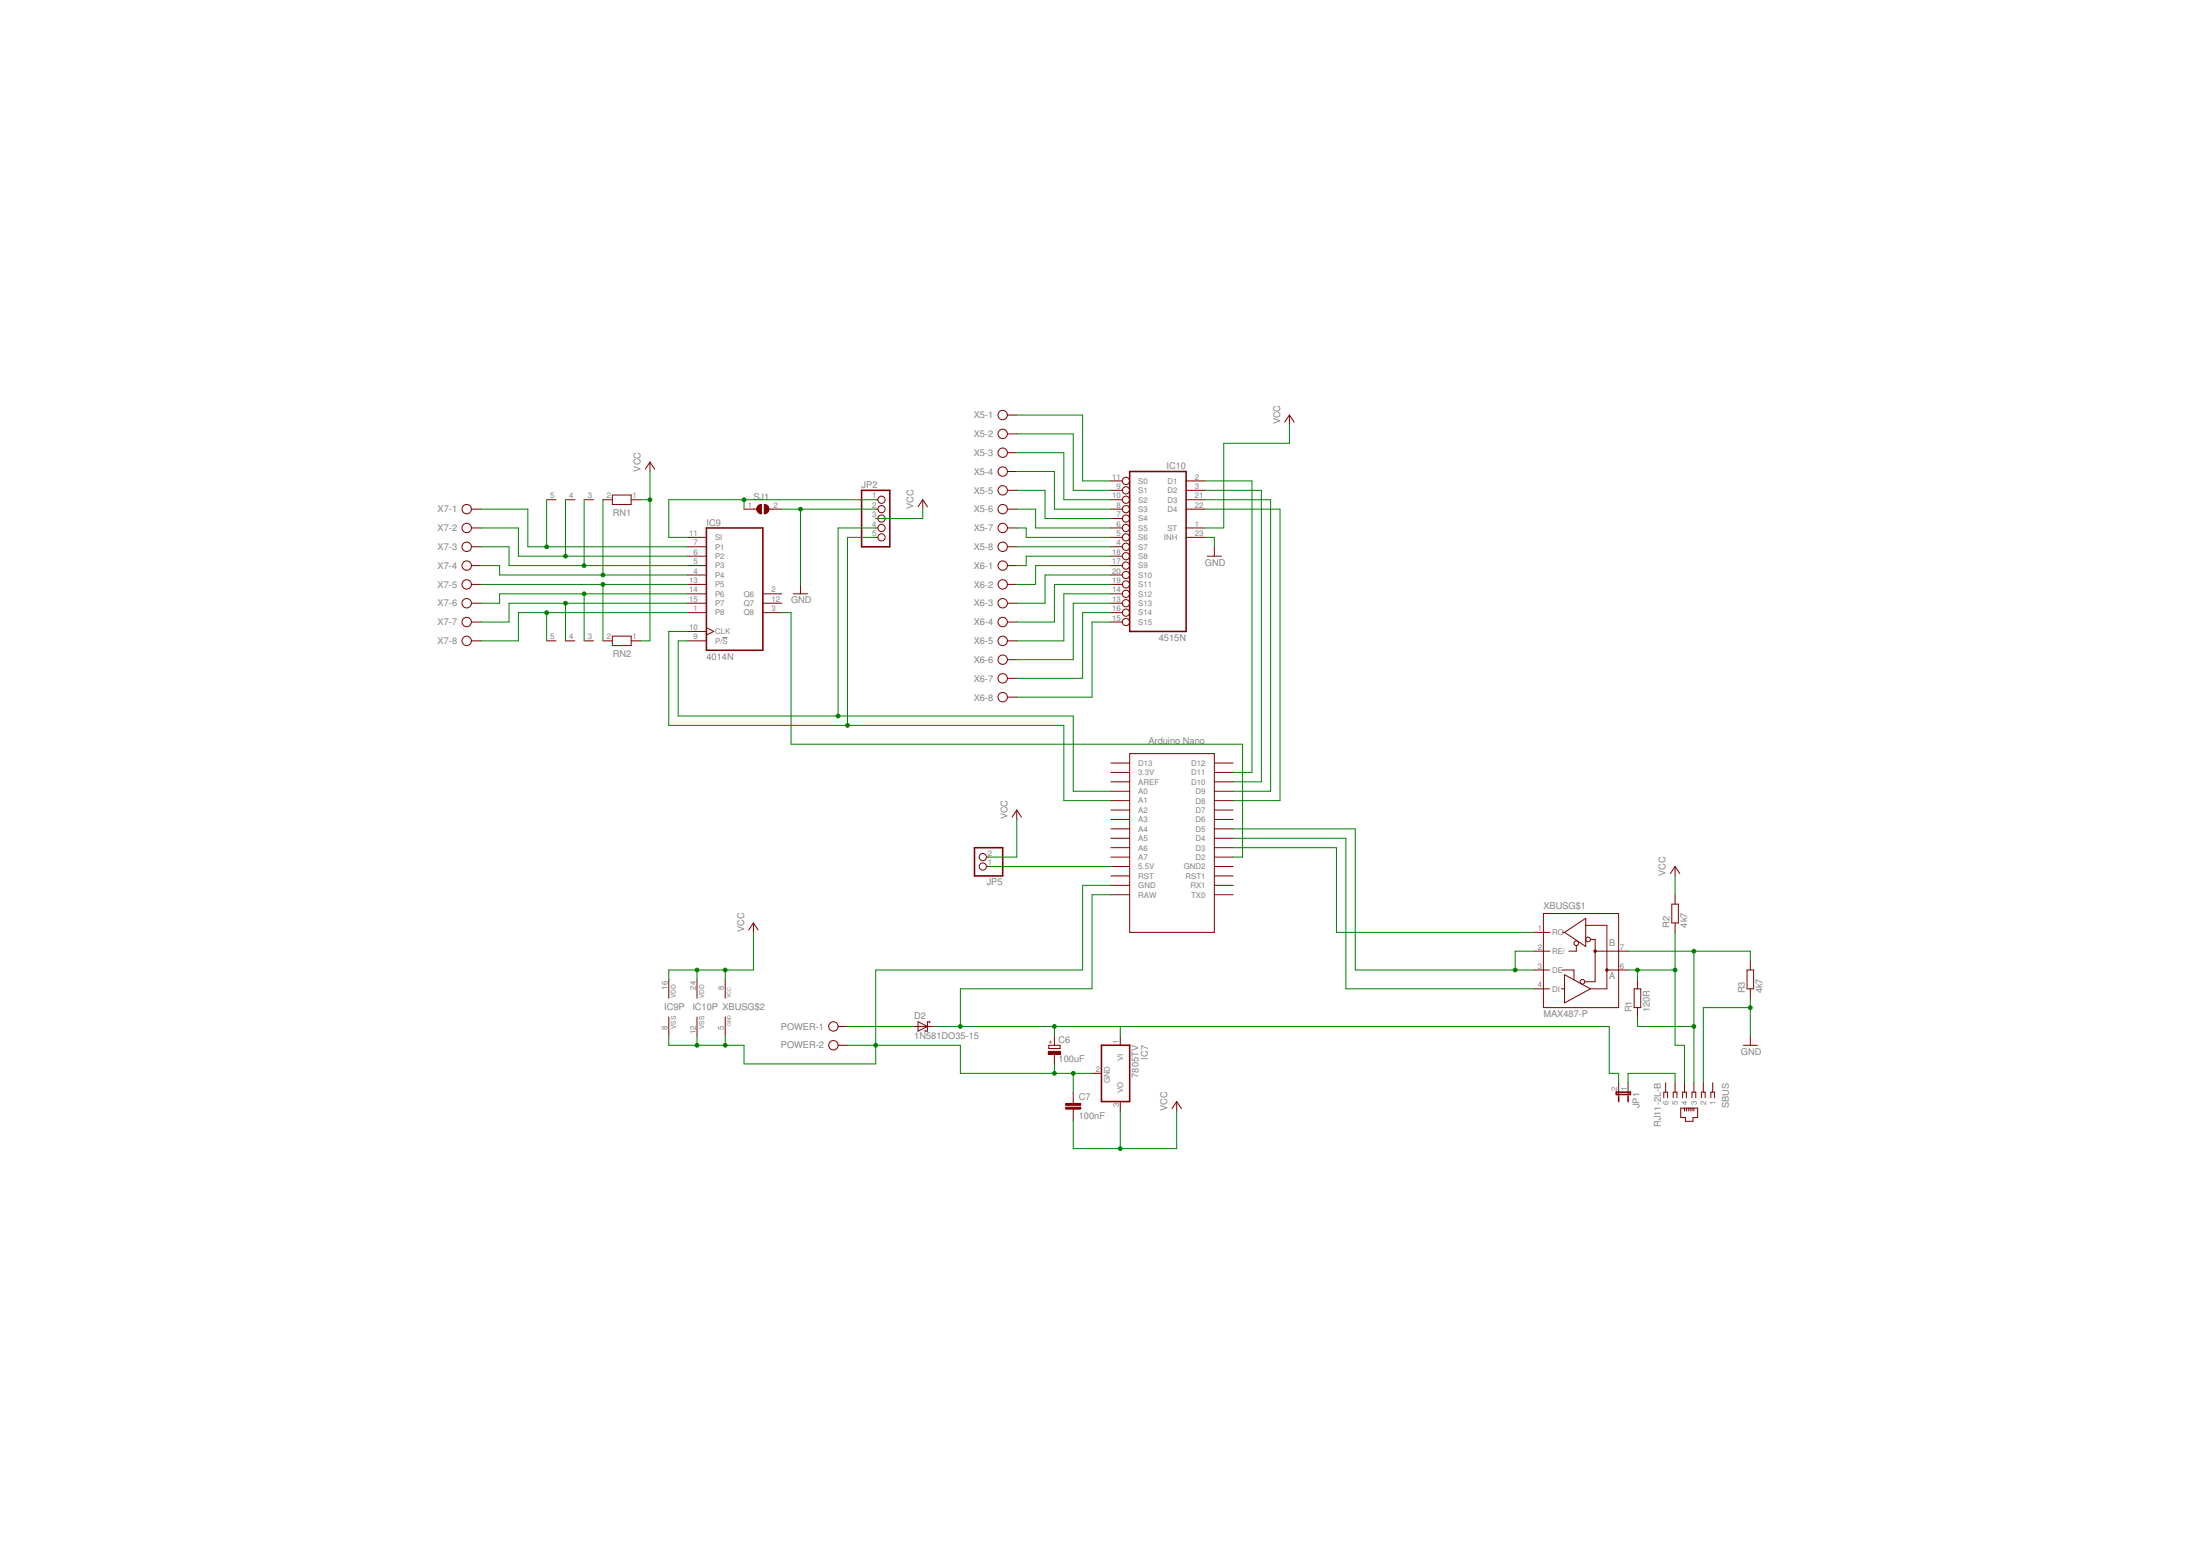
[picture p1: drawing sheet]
<svg xmlns="http://www.w3.org/2000/svg" width="297mm" height="210mm" viewBox="0 0 297 210" stroke-linecap="round" stroke-linejoin="round" font-family="sans-serif">
<path d="M97.5 86.1h.7" fill="none" stroke="#808080" stroke-width=".14"/>
<g fill="none" stroke="#800000" stroke-width=".14">
<path d="M136 56h1.3M136 58.6h1.3M174.1 56l.6 1M174.1 56l-.6 1M174.1 56v1.3M63.6 71.3h1.3M63.6 73.8h1.3M63.6 68.7h1.3M63.6 76.3h1.3M63.6 78.9h1.3M73.8 67.5h1.3M76.3 67.5h1.3"/>
<path d="M78.9 67.5h1.2M81.4 67.5h1.3M82.7 66.8h2.5v1.3h-2.5zM85.2 67.5h1.3M87.8 62.4l.6 .9M87.8 62.4l-.7 .9M87.8 62.4v1.2M92.8 73.8h2.6M92.8 72.5h2.6M92.8 76.3h2.6M92.8 75.1h2.6M92.8 78.9h2.6"/>
<path d="M92.8 77.6h2.6M100.5 68.7h1.7M103.8 68.7h1.7M108.1 78.9v1.3M118.2 71.3h.3M118.2 72.5h.3M118.2 70h.3M118.2 68.7h.3M118.2 67.5h.3M124.6 67.5l.6 .9M124.6 67.5l-.6 .9M124.6 67.5v1.2"/>
<path d="M136 71.3h1.3M136 66.2h1.3M136 73.8h1.3M136 68.7h1.3M136 76.3h1.3M136 78.9h1.3M136 61.1h1.3M136 63.6h1.3M150 71.3h1.5M150 64.9h1.5M150 66.2h1.5M150 73.8h1.5"/>
<path d="M150 72.5h1.5M150 70h1.5M150 68.7h1.5M150 67.5h1.5M150 76.3h1.5M150 75.1h1.5M150 78.9h1.5M150 77.6h1.5M160.1 71.3h2.6M160.1 64.9h2.6M160.1 66.2h2.6M160.1 72.5h2.6"/>
<path d="M160.1 68.7h2.6M160.1 67.5h2.6M163 75.1h1.9M164 73.8v1.3M63.6 81.4h1.3M63.6 84h1.3M63.6 86.5h1.3M73.8 86.5h1.3M76.3 86.5h1.3M78.9 86.5h1.2M81.4 86.5h1.3M82.7 85.9h2.5v1.2h-2.5z"/>
<path d="M85.2 86.5h1.3M92.8 81.4h2.6M92.8 80.2h2.6M92.8 82.7h2.6M92.8 86.5h2.6M92.8 85.2h2.6M95.4 84.7l1 .5-1 .5M103 81.4h2.5M103 80.2h2.5M103 82.7h2.5M107.1 80.2h1.9M136 81.4h1.3"/>
<path d="M136 84h1.3M136 86.5h1.3M136 89h1.3M136 91.6h1.3M136 94.1h1.3M150 81.4h1.5M150 80.2h1.5M150 84h1.5M150 82.7h1.5M133.2 117h.3M133.2 115.7h.3M137.3 109.3l.6 1"/>
<path d="M137.3 109.3l-.6 1M137.3 109.3v1.3M150 104.3h2.5M150 105.5h2.5M150 119.5h2.5M150 118.2h2.5M150 117h2.5M150 115.7h2.5M150 114.4h2.5M150 113.2h2.5M150 111.9h2.5M150 110.6h2.5"/>
<path d="M150 109.3h2.5M150 108.1h2.5M150 106.8h2.5M150 103h2.5M152.5 101.7h11.5v24.2h-11.5zM164 104.3h2.5M164 105.5h2.5M164 119.5h2.5M164 118.2h2.5M164 117h2.5M164 115.7h2.5M164 114.4h2.5"/>
<path d="M164 113.2h2.5M164 111.9h2.5M164 110.6h2.5M164 109.3h2.5M164 108.1h2.5M164 106.8h2.5M164 103h2.5M226.2 117l.6 .9M226.2 117l-.7 .9M226.2 117v1.2M90.3 132.2v2.5M90.3 137.3v2.5"/>
<path d="M94.1 132.2v2.5M94.1 137.3v2.5M97.9 132.2v2.5M97.9 137.3v2.5M101.7 124.6l.7 .9M101.7 124.6l-.6 .9M101.7 124.6v1.3M113.2 138.6h1.2M123.3 138.6h2.6M124 137.9l1.2 .7-1.2 .6zM125.5 138v-.1h-.3v1.3h-.3v-.1M142.4 139.8v1.3"/>
<path d="M150 120.8h2.5M151.3 139.8v1.3M164 120.8h2.5M207.1 125.9h2.2M207.1 128.4h2.2M207.1 130.9h2.1M207.1 133.5h2.1M208.4 123.3h10.1v12.7h-10.1zM210.8 133.5h.4M210.9 130.9h1.6v1.4M211 125.9h.2M211.2 125.9l2.9-1.9v3.8z"/>
<path d="M211.2 131.6l3.5 1.9-3.5 1.9zM212.8 127.6v.8h-1M214.1 124.9h2.9v8.6h-2.3M214.7 126.8h.7v5.7h-1.4M215.4 128.4h4.4M217 130.9h2.8M220.6 133.5h.9v2.5h-.9zM221.1 132.2v1.3M221.1 136v1.3M225.7 122h.9v2.6h-.9zM226.2 120.8v1.2M226.2 124.6v1.3"/>
<path d="M235.9 130.9h.9v2.6h-.9zM236.3 129.7v1.2M236.3 133.5v1.2M236.3 139.8v1.3M113.2 141.1h1.2M141.6 141.1h1.5v.4h-1.5zM142.4 142.3v1.3M144.9 147.4v1.5M144.9 149.7v1.5M147.4 144.9h1.3M151.3 148.7v1.3M158.9 148.7l.6 .9"/>
<path d="M158.9 148.7l-.7 .9M158.9 148.7v1.3M218.5 146.2v1.9M219.8 146.2v1.9M224.6 148.2v-.8h.5v.8M224.9 146.2v1.2M225.9 148.2v-.8h.5v.8M226.2 146.2v1.2M226.9 149.6h2.3v1.3h-.6v.5h-1v-.5h-.7zM227.2 148.2v-.8h.5v.8M227.4 146.2v1.2M227.4 149.6v.4"/>
<path d="M227.7 149.6v.4M227.9 149.6v.4M228.2 149.6v.4M228.5 148.2v-.8h.5v.8M228.5 149.6v.4M228.7 146.2v1.2M228.7 149.6v.4M229.7 148.2v-.8h.5v.8M230 146.2v1.2M231 148.2v-.8h.5v.8M231.2 146.2v1.2M235.4 141.1h1.9"/>
<circle cx="135.4" cy="58.6" r=".64"/>
<circle cx="135.4" cy="56" r=".64"/>
<circle cx="63" cy="68.7" r=".64"/>
<circle cx="63" cy="73.8" r=".64"/>
<circle cx="63" cy="76.3" r=".64"/>
<circle cx="63" cy="78.9" r=".64"/>
<circle cx="63" cy="71.3" r=".64"/>
<circle cx="119" cy="72.5" r=".49"/>
<circle cx="119" cy="68.7" r=".49"/>
<circle cx="119" cy="70" r=".49"/>
<circle cx="119" cy="71.3" r=".49"/>
<circle cx="119" cy="67.5" r=".49"/>
<circle cx="135.4" cy="66.2" r=".64"/>
<circle cx="135.4" cy="73.8" r=".64"/>
<circle cx="135.4" cy="61.1" r=".64"/>
<circle cx="135.4" cy="71.3" r=".64"/>
<circle cx="135.4" cy="76.3" r=".64"/>
<circle cx="135.4" cy="78.9" r=".64"/>
<circle cx="135.4" cy="63.6" r=".64"/>
<circle cx="135.4" cy="68.7" r=".64"/>
<circle cx="152" cy="72.5" r=".49"/>
<circle cx="152" cy="70" r=".49"/>
<circle cx="152" cy="68.7" r=".49"/>
<circle cx="152" cy="66.2" r=".49"/>
<circle cx="152" cy="67.5" r=".49"/>
<circle cx="152" cy="76.3" r=".49"/>
<circle cx="152" cy="73.8" r=".49"/>
<circle cx="152" cy="78.9" r=".49"/>
<circle cx="152" cy="71.3" r=".49"/>
<circle cx="152" cy="75.1" r=".49"/>
<circle cx="152" cy="77.6" r=".49"/>
<circle cx="152" cy="64.9" r=".49"/>
<circle cx="63" cy="81.4" r=".64"/>
<circle cx="63" cy="84" r=".64"/>
<circle cx="63" cy="86.5" r=".64"/>
<circle cx="135.4" cy="81.4" r=".64"/>
<circle cx="135.4" cy="84" r=".64"/>
<circle cx="135.4" cy="86.5" r=".64"/>
<circle cx="135.4" cy="91.6" r=".64"/>
<circle cx="135.4" cy="89" r=".64"/>
<circle cx="135.4" cy="94.1" r=".64"/>
<circle cx="152" cy="80.2" r=".49"/>
<circle cx="152" cy="82.7" r=".49"/>
<circle cx="152" cy="81.4" r=".49"/>
<circle cx="152" cy="84" r=".49"/>
<circle cx="132.7" cy="117" r=".49"/>
<circle cx="132.7" cy="115.7" r=".49"/>
<circle cx="112.5" cy="138.6" r=".64"/>
<circle cx="212.8" cy="127.3" r=".32"/>
<circle cx="213.7" cy="132.5" r=".32"/>
<circle cx="214.4" cy="126.8" r=".32"/>
<circle cx="112.5" cy="141.1" r=".64"/>
</g>
<g fill="none" stroke="#800000" stroke-width=".21">
<path d="M95.4 71.3h7.6v16.5h-7.6zM116.3 66.2h3.8v7.6h-3.8zM152.5 63.6h7.6v21.6h-7.6zM131.6 114.4h3.8v3.8h-3.8zM148.7 141.1h3.8v7.6h-3.8zM218.2 147.4h1.9v.3h-1.9zM218.5 148.1v.6M219.8 148.1v.6"/>
<circle cx="215.4" cy="128.4" r=".13"/>
<circle cx="217" cy="130.9" r=".13"/>
</g>
<g fill="#800000" stroke="#800000" stroke-width=".14">
<path d="M141.5 141.9h1.7v.4h-1.7z"/>
<path d="M143.9 149.5h2v.2h-2z"/>
<path d="M143.9 148.9h2v.3h-2z"/>
</g>
<g fill="#800000" stroke="#800000" stroke-width=".14">
<path d="M103.2 68.1a.64 .64 0 0 1 .6 .6 .64 .64 0 0 1-.6 .7z" fill-rule="evenodd"/>
<path d="M102.4 68.3l.4-.2v1.3a.64 .64 0 0 1-.6-.4 .64 .64 0 0 1 .2-.7z" fill-rule="evenodd"/>
</g>
<g fill="none" stroke="#008000" stroke-width=".14">
<path d="M137.3 58.6h7.6v7.6h5.1M137.3 56h8.9v8.9h3.8M174.1 57.3v2.5h-8.9v11.5h-2.5M64.9 68.7h6.4v5.1h21.5M64.9 71.3h5.1v3.8h22.8M64.9 73.8h3.8v2.5h24.1M64.9 76.3h2.6v1.3h25.3M64.9 78.9h27.9M73.8 67.5v6.3M76.3 67.5v7.6M78.9 67.5v8.8M81.4 67.5v10.1"/>
<path d="M81.4 78.9v7.6M86.5 67.5h1.3M87.8 63.6v22.9h-1.3M100.5 67.5v1.2M105.5 68.7h12.7M108.1 68.7v10.2M118.2 67.5h-27.9v5h2.5M118.2 72.5h-3.8v25.4M118.2 71.3h-5v25.3M124.6 68.7v1.3h-6.4M137.3 63.6h5.1v5.1h7.6M137.3 71.3h1.3v1.2h11.4"/>
<path d="M137.3 68.7h2.5v2.6h10.2M137.3 61.1h6.3v6.4h6.4M137.3 66.2h3.8v3.8h8.9M137.3 73.8h12.7M150 78.9h-7.6v5.1h-5.1M150 77.6h-8.9v3.8h-3.8M150 76.3h-10.2v2.6h-2.5M150 75.1h-11.4v1.2h-1.3M162.7 72.5h1.3v1.3M162.7 68.7h10.1v39.4h-6.3M162.7 67.5h8.9v39.3h-5.1M162.7 66.2h7.6v39.3h-3.8"/>
<path d="M162.7 64.9h6.3v39.4h-2.5M73.8 82.7v3.8M76.3 81.4v5.1M78.9 80.2v6.3M92.8 86.5h-1.2v10.1h53.3v10.2h5.1M92.8 85.2h-2.5v12.7h53.3v10.2h6.4M92.8 82.7h-22.8v3.8h-5.1M92.8 80.2h-25.3v1.2h-2.6M92.8 81.4h-24.1v2.6h-3.8M105.5 82.7h1.3v17.8h61v15.2h-1.3M150 81.4h-5.1v7.6h-7.6M150 82.7h-3.8v8.9h-8.9"/>
<path d="M150 80.2h-6.4v6.3h-6.3M150 84h-2.6v10.1h-10.1M133.5 117h16.5M137.3 110.6v5.1h-3.8M150 119.5h-3.8v11.4h-28v12.7h-17.7v-2.5h-10.2v-1.3M166.5 111.9h16.5v19h24.1M166.5 113.2h15.2v20.3h25.4M166.5 114.4h13.9v11.5h26.7M226.2 118.2v2.6M94.1 130.9v1.3M94.1 139.8v1.3M97.9 130.9v1.3"/>
<path d="M97.9 139.8v1.3M101.7 125.9v5h-11.4v1.3M114.4 138.6h8.9M125.9 138.6h91.4v6.3h1.2v1.3M142.4 138.6v1.2M150 120.8h-2.6v12.7h-17.7v5.1M151.3 138.6v1.2M207.1 128.4h-2.5v2.5M219.8 128.4h16.5v1.3M219.8 130.9h6.4M221.1 137.3v1.3h7.6M221.1 130.9v1.3"/>
<path d="M226.2 125.9v15.2h1.2v5.1M228.7 128.4v17.8M236.3 134.7v5.1M236.3 136h-6.3v10.2M114.4 141.1h15.3v3.8h17.7M142.4 143.6v1.3M144.9 144.9v2.5M151.3 150v5M158.9 150v5h-14v-3.8M219.8 146.2v-1.3h6.4v1.3"/>
</g>
<g fill="#008000" stroke="#008000" stroke-width=".14">
<circle cx="204.6" cy="130.9" r=".25"/>
<circle cx="142.4" cy="144.9" r=".25"/>
<circle cx="144.9" cy="144.9" r=".25"/>
<circle cx="118.2" cy="141.1" r=".25"/>
<circle cx="97.9" cy="141.1" r=".25"/>
<circle cx="94.1" cy="141.1" r=".25"/>
<circle cx="236.3" cy="136" r=".25"/>
<circle cx="108.1" cy="68.7" r=".25"/>
<circle cx="94.1" cy="130.9" r=".25"/>
<circle cx="97.9" cy="130.9" r=".25"/>
<circle cx="87.8" cy="67.5" r=".25"/>
<circle cx="151.3" cy="155" r=".25"/>
<circle cx="113.2" cy="96.6" r=".25"/>
<circle cx="114.4" cy="97.9" r=".25"/>
<circle cx="73.8" cy="73.8" r=".25"/>
<circle cx="76.3" cy="75.1" r=".25"/>
<circle cx="78.9" cy="76.3" r=".25"/>
<circle cx="81.4" cy="77.6" r=".25"/>
<circle cx="81.4" cy="78.9" r=".25"/>
<circle cx="78.9" cy="80.2" r=".25"/>
<circle cx="76.3" cy="81.4" r=".25"/>
<circle cx="73.8" cy="82.7" r=".25"/>
<circle cx="142.4" cy="138.6" r=".25"/>
<circle cx="129.7" cy="138.6" r=".25"/>
<circle cx="221.1" cy="130.9" r=".25"/>
<circle cx="226.2" cy="130.9" r=".25"/>
<circle cx="228.7" cy="128.4" r=".25"/>
<circle cx="228.7" cy="138.6" r=".25"/>
<circle cx="100.5" cy="67.5" r=".25"/>
</g>
<g font-size="1.2" fill="#808080">
<text x="131.5" y="56.5">X5-1</text>
<text x="131.5" y="59">X5-2</text>
<text x="172.8" y="57.3" transform="rotate(-90 172.8 57.3)">VCC</text>
<text x="86.5" y="63.6" transform="rotate(-90 86.5 63.6)">VCC</text>
<text x="116.3" y="65.9">JP2</text>
<text x="131.5" y="61.6">X5-3</text>
<text x="131.5" y="64.1">X5-4</text>
<text x="157.5" y="63.3">IC10</text>
<text x="59.1" y="69.2">X7-1</text>
<text x="59.1" y="71.7">X7-2</text>
<text x="82.7" y="69.6">RN1</text>
<text x="95.4" y="70.9">IC9</text>
<text x="101.7" y="67.5">SJ1</text>
<text x="123.3" y="68.7" transform="rotate(-90 123.3 68.7)">VCC</text>
<text x="131.5" y="66.6">X5-5</text>
<text x="131.5" y="69.2">X5-6</text>
<text x="131.5" y="71.7">X5-7</text>
<text x="59.1" y="74.2">X7-3</text>
<text x="59.1" y="76.8">X7-4</text>
<text x="131.5" y="74.2">X5-8</text>
<text x="131.5" y="76.8">X6-1</text>
<text x="162.7" y="76.3">GND</text>
<text x="59.1" y="79.3">X7-5</text>
<text x="59.1" y="81.9">X7-6</text>
<text x="106.8" y="81.4">GND</text>
<text x="131.5" y="79.3">X6-2</text>
<text x="131.5" y="81.9">X6-3</text>
<text x="59.1" y="84.4">X7-7</text>
<text x="59.1" y="86.9">X7-8</text>
<text x="82.7" y="88.7">RN2</text>
<text x="95.4" y="89">4014N</text>
<text x="131.5" y="84.4">X6-4</text>
<text x="131.5" y="86.9">X6-5</text>
<text x="131.5" y="89.5">X6-6</text>
<text x="156.5" y="86.5">4515N</text>
<text x="131.5" y="92">X6-7</text>
<text x="131.5" y="94.6">X6-8</text>
<text x="155.1" y="100.5">Arduino Nano</text>
<text x="136" y="110.6" transform="rotate(-90 136 110.6)">VCC</text>
<text x="133.2" y="119.4">JP5</text>
<text x="224.9" y="118.2" transform="rotate(-90 224.9 118.2)">VCC</text>
<text x="100.5" y="125.9" transform="rotate(-90 100.5 125.9)">VCC</text>
<text x="208.4" y="122.7">XBUSG$1</text>
<text x="225.4" y="125.2" transform="rotate(-90 225.4 125.2)">R2</text>
<text x="227.8" y="125.2" transform="rotate(-90 227.8 125.2)">4k7</text>
<text x="217.3" y="127.8">B</text>
<text x="89.7" y="136.3">IC9P</text>
<text x="93.5" y="136.3">IC10P XBUSG$2</text>
<text x="123.4" y="137.6">D2</text>
<text x="208.4" y="137.3">MAX487-P</text>
<text x="217.3" y="132.2">A</text>
<text x="220.3" y="136.6" transform="rotate(-90 220.3 136.6)">R1</text>
<text x="222.7" y="136.6" transform="rotate(-90 222.7 136.6)">120R</text>
<text x="235.6" y="134.1" transform="rotate(-90 235.6 134.1)">R3</text>
<text x="238" y="134.1" transform="rotate(-90 238 134.1)">4k7</text>
<text x="105.4" y="139">POWER-1</text>
<text x="105.4" y="141.5">POWER-2</text>
<text x="123.4" y="140.3">1N581DO35-15</text>
<text x="142.9" y="143.4">100uF</text>
<text x="142.9" y="140.8">C6</text>
<text x="155" y="143" transform="rotate(-90 155 143)">IC7</text>
<text x="235.1" y="142.4">GND</text>
<text x="145.7" y="148.5">C7</text>
<text x="153.7" y="145.5" transform="rotate(-90 153.7 145.5)">7805TV</text>
<text x="157.6" y="150" transform="rotate(-90 157.6 150)">VCC</text>
<text x="221.3" y="149.6" transform="rotate(-90 221.3 149.6)">JP1</text>
<text x="233.4" y="149.6" transform="rotate(-90 233.4 149.6)">SBUS</text>
<text x="145.7" y="151.1">100nF</text>
<text x="224.3" y="152.1" transform="rotate(-90 224.3 152.1)">RJ11-2L-B</text>
</g>
<g font-size="1.1" fill="#808080">
<text x="150.2" y="64.7">11</text>
<text x="153.7" y="65.3">S0</text>
<text x="157.6" y="65.3">D1</text>
<text x="161.3" y="64.7">2</text>
<text x="74.3" y="67.3">5</text>
<text x="76.8" y="67.3">4</text>
<text x="79.4" y="67.3">3</text>
<text x="81.9" y="67.3">2</text>
<text x="85.4" y="67.3">1</text>
<text x="101" y="68.5">1</text>
<text x="104.4" y="68.5">2</text>
<text x="117.7" y="67.3">1</text>
<text x="117.7" y="68.5">2</text>
<text x="117.7" y="69.8">3</text>
<text x="117.7" y="71.1">4</text>
<text x="150.2" y="67.3">10</text>
<text x="150.8" y="71.1">6</text>
<text x="150.8" y="69.8">7</text>
<text x="150.8" y="68.5">8</text>
<text x="150.8" y="66">9</text>
<text x="153.7" y="71.6">S5</text>
<text x="153.7" y="70.4">S4</text>
<text x="153.7" y="69.1">S3</text>
<text x="153.7" y="66.6">S1</text>
<text x="153.7" y="67.8">S2</text>
<text x="157.6" y="71.6">ST</text>
<text x="157.6" y="66.6">D2</text>
<text x="157.6" y="67.8">D3</text>
<text x="157.6" y="69.1">D4</text>
<text x="161.3" y="71.1">1</text>
<text x="161.3" y="66">3</text>
<text x="161.3" y="67.3">21</text>
<text x="161.3" y="68.5">22</text>
<text x="93" y="72.4">11</text>
<text x="93.6" y="77.4">4</text>
<text x="93.6" y="76.2">5</text>
<text x="93.6" y="74.9">6</text>
<text x="93.6" y="73.6">7</text>
<text x="96.6" y="78">P4</text>
<text x="96.6" y="76.7">P3</text>
<text x="96.6" y="75.5">P2</text>
<text x="96.6" y="74.2">P1</text>
<text x="96.6" y="72.9">SI</text>
<text x="117.7" y="72.4">5</text>
<text x="150.2" y="76.2">17</text>
<text x="150.2" y="74.9">18</text>
<text x="150.2" y="77.4">20</text>
<text x="150.8" y="73.6">4</text>
<text x="150.8" y="72.4">5</text>
<text x="153.7" y="74.2">S7</text>
<text x="153.7" y="72.9">S6</text>
<text x="153.7" y="76.7">S9</text>
<text x="153.7" y="75.5">S8</text>
<text x="153.7" y="78">S10</text>
<text x="157.2" y="72.9">INH</text>
<text x="161.3" y="72.4">23</text>
<text x="93" y="78.7">13</text>
<text x="93" y="80">14</text>
<text x="93" y="81.2">15</text>
<text x="93.6" y="82.5">1</text>
<text x="96.6" y="83.1">P8</text>
<text x="96.6" y="79.3">P5</text>
<text x="96.6" y="80.5">P6</text>
<text x="96.6" y="81.8">P7</text>
<text x="100.4" y="80.5">Q6</text>
<text x="100.4" y="83.1">Q8</text>
<text x="100.4" y="81.8">Q7</text>
<text x="104.2" y="80">2</text>
<text x="104.2" y="82.5">3</text>
<text x="104.2" y="81.2">12</text>
<text x="150.2" y="81.2">13</text>
<text x="150.2" y="80">14</text>
<text x="150.2" y="83.8">15</text>
<text x="150.2" y="82.5">16</text>
<text x="150.2" y="78.7">19</text>
<text x="153.7" y="81.8">S13</text>
<text x="153.7" y="80.5">S12</text>
<text x="153.7" y="83.1">S14</text>
<text x="153.7" y="79.3">S11</text>
<text x="74.3" y="86.3">5</text>
<text x="76.8" y="86.3">4</text>
<text x="79.4" y="86.3">3</text>
<text x="81.9" y="86.3">2</text>
<text x="85.4" y="86.3">1</text>
<text x="93" y="85.1">10</text>
<text x="93.6" y="86.3">9</text>
<text x="96.6" y="86.9">P/S</text>
<text x="96.6" y="85.6">CLK</text>
<text x="153.7" y="84.3">S15</text>
<text x="153.7" y="104.7">3.3V</text>
<text x="153.7" y="105.9">AREF</text>
<text x="153.7" y="107.2">A0</text>
<text x="153.7" y="103.4">D13</text>
<text x="160.8" y="103.4">D12</text>
<text x="160.8" y="104.7">D11</text>
<text x="160.8" y="105.9">D10</text>
<text x="161.4" y="107.2">D9</text>
<text x="153.7" y="111">A3</text>
<text x="153.7" y="109.7">A2</text>
<text x="153.7" y="108.5">A1</text>
<text x="153.7" y="113.5">A5</text>
<text x="153.7" y="112.3">A4</text>
<text x="161.4" y="113.5">D4</text>
<text x="161.4" y="112.3">D5</text>
<text x="161.4" y="111">D6</text>
<text x="161.4" y="109.7">D7</text>
<text x="161.4" y="108.5">D8</text>
<text x="133.4" y="116.8">1</text>
<text x="133.4" y="115.5">2</text>
<text x="153.7" y="119.9">GND</text>
<text x="153.7" y="118.6">RST</text>
<text x="153.7" y="117.3">5.5V</text>
<text x="153.7" y="116.1">A7</text>
<text x="153.7" y="114.8">A6</text>
<text x="159.8" y="117.3">GND2</text>
<text x="160.1" y="118.6">RST1</text>
<text x="160.7" y="119.9">RX1</text>
<text x="161.4" y="116.1">D2</text>
<text x="161.4" y="114.8">D3</text>
<text x="153.7" y="121.2">RAW</text>
<text x="160.8" y="121.2">TX0</text>
<text x="207.6" y="125.7">1</text>
<text x="207.6" y="128.2">2</text>
<text x="207.6" y="130.8">3</text>
<text x="209.6" y="126.2">RO</text>
<text x="209.6" y="128.8">RE/</text>
<text x="209.6" y="131.3">DE</text>
<text x="218.7" y="130.8">6</text>
<text x="218.7" y="128.2">7</text>
<text x="90.1" y="133.6" transform="rotate(-90 90.1 133.6)">16</text>
<text x="93.9" y="133.6" transform="rotate(-90 93.9 133.6)">24</text>
<text x="97.7" y="133.6" transform="rotate(-90 97.7 133.6)">8</text>
<text x="207.6" y="133.3">4</text>
<text x="209.6" y="133.9">DI</text>
<text x="90.1" y="139" transform="rotate(-90 90.1 139)">8</text>
<text x="93.9" y="139.6" transform="rotate(-90 93.9 139.6)">12</text>
<text x="97.7" y="139" transform="rotate(-90 97.7 139)">5</text>
<text x="151.1" y="140.9" transform="rotate(-90 151.1 140.9)">1</text>
<text x="151.6" y="143.2" transform="rotate(-90 151.6 143.2)">VI</text>
<text x="147.9" y="144.7">2</text>
<text x="149.9" y="146.2" transform="rotate(-90 149.9 146.2)">GND</text>
<text x="151.1" y="149.5" transform="rotate(-90 151.1 149.5)">3</text>
<text x="151.6" y="147.5" transform="rotate(-90 151.6 147.5)">VO</text>
<text x="218.4" y="147.3" transform="rotate(-90 218.4 147.3)">2</text>
<text x="219.6" y="147.3" transform="rotate(-90 219.6 147.3)">1</text>
<text x="225.3" y="149.2" transform="rotate(-90 225.3 149.2)">6</text>
<text x="226.5" y="149.2" transform="rotate(-90 226.5 149.2)">5</text>
<text x="227.8" y="149.2" transform="rotate(-90 227.8 149.2)">4</text>
<text x="229.1" y="149.2" transform="rotate(-90 229.1 149.2)">3</text>
<text x="230.4" y="149.2" transform="rotate(-90 230.4 149.2)">2</text>
<text x="231.6" y="149.2" transform="rotate(-90 231.6 149.2)">1</text>
</g>
<g font-size=".9" fill="#808080">
<text x="91.3" y="134.7" transform="rotate(-90 91.3 134.7)">VDD</text>
<text x="95.1" y="134.7" transform="rotate(-90 95.1 134.7)">VDD</text>
<text x="91.3" y="138.9" transform="rotate(-90 91.3 138.9)">VSS</text>
<text x="95.1" y="138.9" transform="rotate(-90 95.1 138.9)">VSS</text>
</g>
<text font-size=".9" fill="#800000" x="142.1" y="140.9" transform="rotate(-90 142.1 140.9)">+</text>
<g font-size=".7" fill="#808080">
<text x="98.7" y="134.7" transform="rotate(-90 98.7 134.7)">VCC</text>
<text x="98.7" y="138.5" transform="rotate(-90 98.7 138.5)">GND</text>
</g>
</svg>
